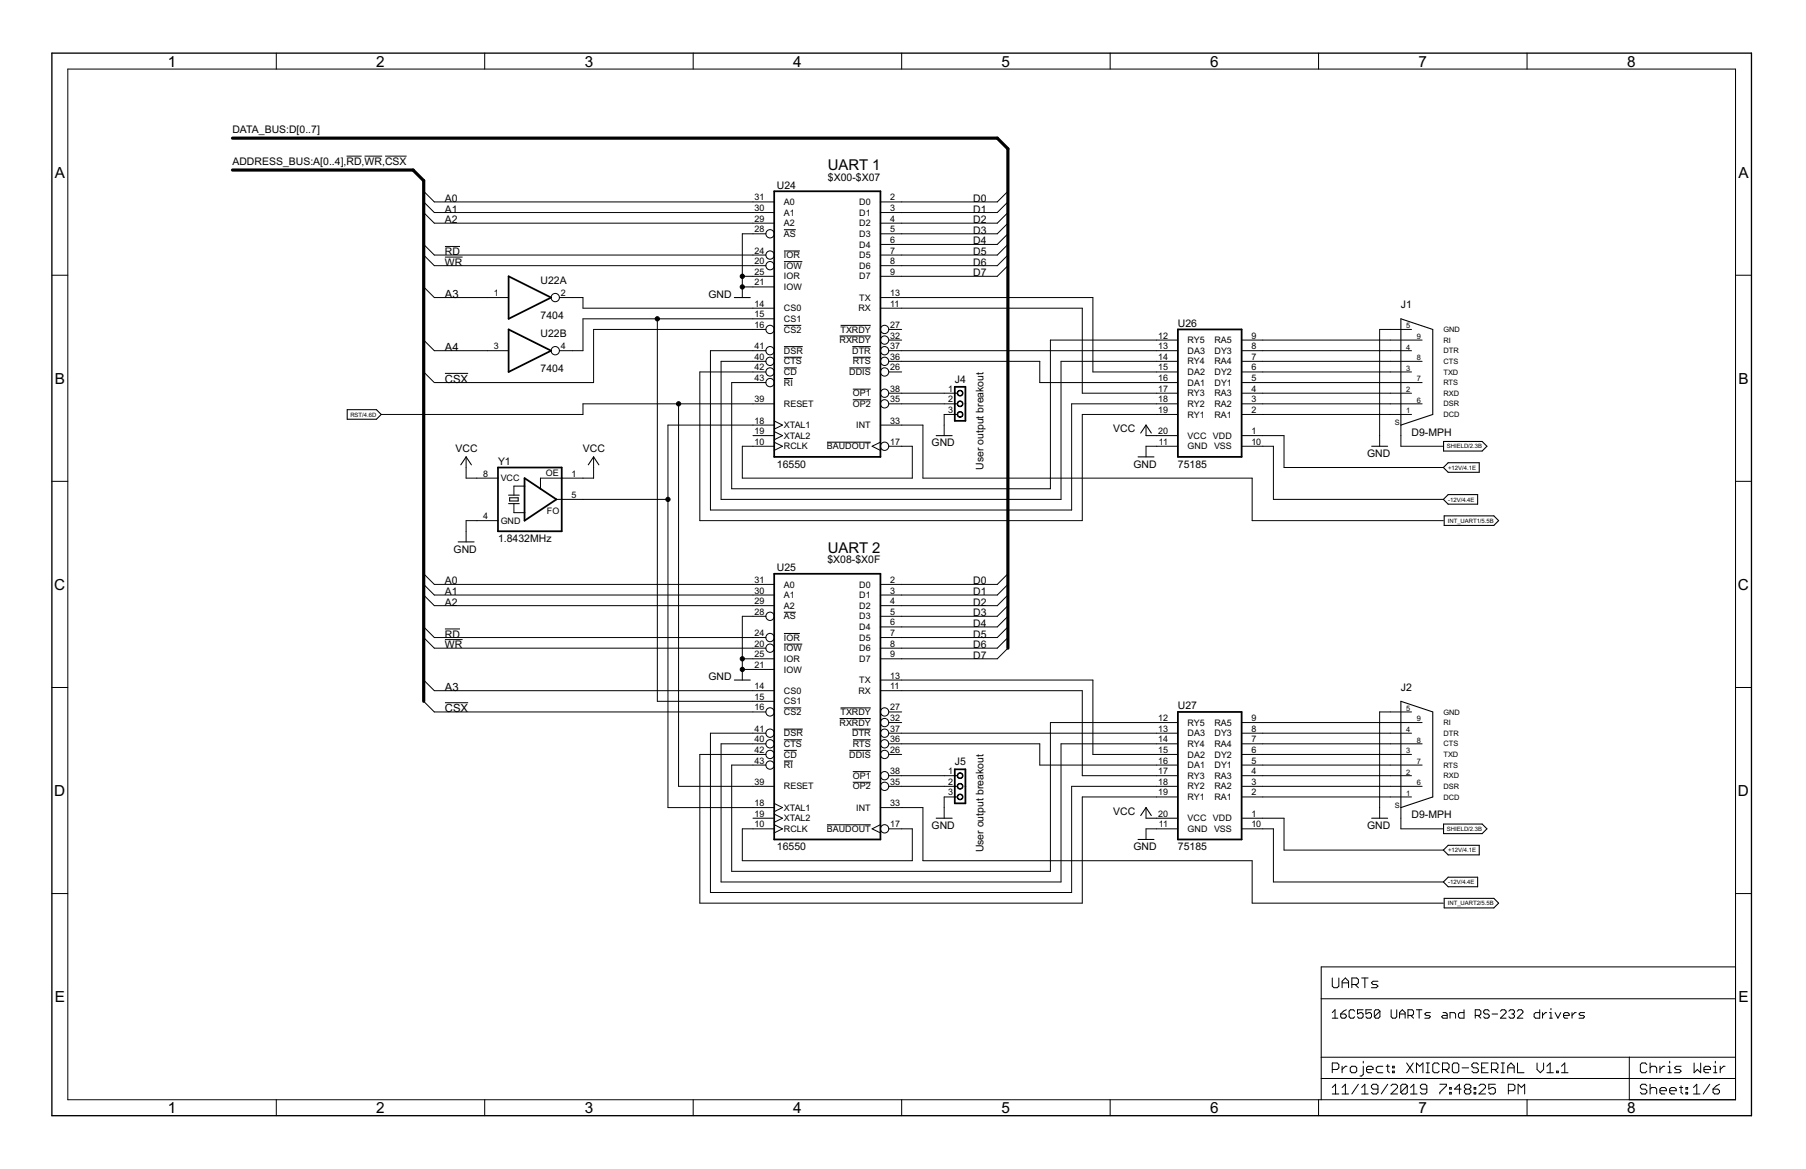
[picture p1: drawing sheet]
<svg xmlns="http://www.w3.org/2000/svg" width="432mm" height="279mm" viewBox="0 0 432 279" stroke-linecap="round" stroke-linejoin="round" font-family="sans-serif">
<g fill="none" stroke="#000" stroke-width=".24">
<path d="M16.2 16.5h398.8v246.3h-398.8zM66.1 12.7v3.8M115.9 12.7v3.8M165.7 12.7v3.8M215.6 12.7v3.8M265.4 12.7v3.8M315.3 12.7v3.8M365.1 12.7v3.8M82.9 37.3h3.6M87.2 37.3h4.2M92.1 37.3h5.1M101.3 45.7l2.5 2.6h81.3"/>
<path d="M101.3 48.3l2.5 2.5h81.3M101.3 50.8l2.5 2.5h81.3M101.3 58.4l2.5 2.6h79.3M106.4 58.9h3.6M183.1 55.9h-5.6v15.2M187.4 60h3.8M187.4 54.9h2.9M241 45.7l-2.6 2.6h-27.9M241 48.3l-2.6 2.5h-27.9M241 50.8l-2.6 2.5h-27.9M241 53.3l-2.6 2.6h-27.9M241 55.9l-2.6 2.5h-27.9"/>
<path d="M241 58.4l-2.6 2.6h-27.9M12.4 65.8h3.8M101.3 61l2.5 2.5h79.3M101.3 68.6l2.5 2.5h17.8M106.4 61.4h4.2M133.8 71.1h5.6v2.6h45.7M157.2 76.2v91.4h27.9M177.5 66h7.6M177.5 68.6h7.6M183.1 78.7h-41.2v12.7h-38.1l-2.5-2.5M185.1 76.2h-45.7v7.6h-5.6M187.4 77.8h4.2"/>
<path d="M187.4 62.5h4.4M201 77.8h7.2M210.5 73.7h48.3v20.3h22.8M210.5 71.1h50.8v17.8h20.3M212.5 78.7h3.1M241 61l-2.6 2.5h-27.9M241 63.5l-2.6 2.5h-27.9M337.5 78.7h-7.6v28M415 65.8h3.8M101.3 81.3l2.5 2.5h17.8M106.4 89.2h5.5M162.2 96.5v91.4h22.9"/>
<path d="M183.1 88.9h-15.8v35.5h91.5v-25.3h22.8M183.1 83.8h-13.2v38.1h86.3v-25.4h25.4M183.1 86.4h-10.7v33h81.3v-33h27.9M185.1 96.5h-45.7v2.6h-48.3M187.4 87.9h3.1M187.4 85.4h4.3M187.4 82.8h4.5M187.4 90.5h2.2M200.7 80.3h7.5M203.1 87.9h5.1M203.8 82.8h4.4M203.9 95.5h4.3"/>
<path d="M203.9 93h4.3M203.9 85.4h4.3M212.5 88.9h3.1M212.5 81.3h3.1M212.5 96.5h16.4M212.5 86.4h36.1v5h33M212.5 83.8h69.1M212.5 94h16.4M228.9 99.1h-3.2v5M281.6 81.3h-30.5v35.5h-76.2v-25.4h8.2M296.9 88.9h40.6M296.9 81.3h43.1"/>
<path d="M296.9 96.5h43.1M296.9 86.4h43.1M296.9 83.8h40.6M296.9 94h40.6M296.9 91.4h43.1M296.9 99.1h40.6M12.4 115h3.8M111.4 109.2v5.1h7.7M125.4 116.2h-2.5v2.1M133 119.4h26.7M141.9 109.2v5.1h-12.7v2.5M180 104.1h5.1"/>
<path d="M185.1 105.7l2 1-2 1M185.1 106.7h-7.6v7.6h40.6v-7.6h-5.6M185.1 100.6l2 1-2 1M185.1 101.6h-25.4v91.4h25.4M185.1 103.1l2 1-2 1M197.7 105.7h10.5M210.5 105.7l-2 1 2 1M210.5 101.6h10.2v12.7h78.7v10.1h45.7M274 101.6v2.5h7.6M281.6 106.7h-7.6v2.5M296.9 106.7h7.6v12.7h40.6M296.9 104.1h10.1v7.6h38.1"/>
<path d="M334.9 101.6v5.1h10.2M415 115h3.8M101.3 137.1l2.5 2.6h81.3M101.3 139.7l2.5 2.5h81.3M119.1 124.4h-7.7v5.1M122.9 120.4v2.1h2.5M241 137.1l-2.6 2.6h-27.9M241 139.7l-2.6 2.5h-27.9M101.3 142.2l2.5 2.6h81.3M101.3 149.8l2.5 2.6h79.3M101.3 152.4l2.5 2.5h79.3M106.4 150.3h3.6"/>
<path d="M106.4 152.9h4.2M177.5 157.5h7.6M177.5 160h7.6M183.1 147.3h-5.6v15.2M187.4 153.9h4.4M187.4 151.4h3.8M187.4 146.3h2.9M241 142.2l-2.6 2.6h-27.9M241 144.8l-2.6 2.5h-27.9M241 147.3l-2.6 2.5h-27.9M241 149.8l-2.6 2.6h-27.9M241 152.4l-2.6 2.5h-27.9"/>
<path d="M241 154.9l-2.6 2.6h-27.9M12.4 164.3h3.8M101.3 162.5l2.5 2.6h81.3M101.3 167.6l2.5 2.6h79.3M106.4 168h5.5M183.1 175.2h-13.2v38.1h86.3v-25.4h25.4M183.1 177.8h-10.7v33h81.3v-33h27.9M187.4 169.2h4.2M187.4 179.3h3.1M187.4 176.8h4.3M187.4 174.3h4.5M200.7 171.7h7.5"/>
<path d="M201 169.2h7.2M203.1 179.3h5.1M203.8 174.3h4.4M203.9 176.8h4.3M210.5 165.1h48.3v20.3h22.8M210.5 162.5h50.8v17.8h20.3M212.5 170.2h3.1M212.5 172.7h3.1M212.5 177.8h36.1v5.1h33M212.5 175.2h69.1M281.6 172.7h-30.5v35.6h-76.2v-25.4h8.2M296.9 172.7h43.1"/>
<path d="M296.9 177.8h43.1M296.9 175.2h40.6M337.5 170.2h-7.6v25.4M415 164.3h3.8M180 195.6h5.1M183.1 180.3h-15.8v35.6h91.5v-25.4h22.8M185.1 198.1h-7.6v7.6h40.6v-7.6h-5.6M185.1 197.1l2 1-2 1M185.1 192l2 1-2 1M185.1 194.6l2 1-2 .9M187.4 181.9h2.2M197.7 197.1h10.5"/>
<path d="M203.9 187h4.3M203.9 184.4h4.3M210.5 197.1l-2 1 2 1M210.5 193h10.2v12.7h78.7v10.2h45.7M212.5 180.3h3.1M212.5 187.9h16.4M212.5 185.4h16.4M228.9 190.5h-3.2v5.1M274 193v2.6h7.6M281.6 198.1h-7.6v2.5M296.9 198.1h7.6v12.7h40.6M296.9 195.6h10.1v7.6h38.1"/>
<path d="M296.9 180.3h40.6M296.9 187.9h43.1M296.9 185.4h40.6M296.9 182.9h43.1M296.9 190.5h40.6M334.9 193v5.1h10.2M12.4 213.6h3.8M415 213.6h3.8M315.9 238.7h99.1M318.5 233.7v2l.4 .4h.8l.4-.4v-2M320.9 236.1v-1.6l.8-.8 .7 .8v1.6M320.9 234.9h1.5"/>
<path d="M323.2 235.3h1.2l.4-.4v-.8l-.4-.4h-1.2v2.4M324 235.3l.8 .8M325.6 233.7h1.5M326.3 233.7v2.4M329.5 234.5h-1.2l-.4 .4 .4 .4h.8l.4 .4-.4 .4h-1.2M415 231.1h-99.1v31.7M315.9 252.7h99.1M315.9 257.8h99.1M318.5 255.6h1.2l.4-.4v-.8l-.4-.3h-1.2v2.3M318.5 242l.7-.7v2.1M318.5 243.4h1.4M318.5 259.9l.8-.8v2.4"/>
<path d="M320.5 242.4h1l.4 .3v.3l-.4 .4h-.6l-.4-.4zM320.9 254.8v1.6M320.9 259.9l.8-.8v2.4M321.9 241.3l-.7 .4-.7 .7M322.1 254.8h-.4l-.8 .8M323.2 254.8h.8l.4 .4v.8l-.4 .4h-.8l-.4-.4v-.8zM323.9 241.7l-.3-.4h-.7l-.3 .4v1.3l.3 .4h.7l.3-.4M324.8 259.1l-1.6 2.4M325.6 259.9l.7-.8v2.4M325.9 241.3h-1.3v1.1l.6-.4h.4l.3 .4v.6l-.3 .4h-.7l-.3-.4M325.9 254.8v2l-.3 .4h-.4M325.9 253.7v.4"/>
<path d="M326.7 255.6h1.6v-.4l-.4-.4h-.8l-.4 .4v.8l.4 .4h.8M327.9 241.3h-1.3v1.1l.6-.4h.4l.3 .4v.6l-.3 .4h-.7l-.3-.4M329.9 241.7v1.3l-.3 .4h-.7l-.3-.4M329.9 241.7l-.3-.4h-.7l-.3 .4v1.3M329.9 241.7l-1.3 1.3M330.6 254.8h-1.1l-.4 .4v.8l.4 .4h1.1M331.4 254.8h.8M331.8 254.4v1.6l.4 .4M331.8 259.1l-1.6 2.4M332.6 259.5l.4-.4h.7l.4 .4v.4l-1.5 1.6h1.5M332.6 241.3v1.7l.4 .4h.6l.3-.4v-1.7M333 254.8h.4v.4h-.4z"/>
<path d="M333 256h.4v.4h-.4zM334.6 242.4h1.4M334.6 243.4v-1.4l.7-.7 .7 .7v1.4M336.3 254.1l1.6 2.3M336.5 259.5l-.4-.4h-.8l-.4 .4v1.6M336.5 259.5v1.6l-.4 .4h-.8l-.4-.4M336.5 259.5l-1.6 1.6M336.6 242.7h1l.4-.3v-.7l-.4-.4h-1v2.1M337.2 259.9l.8-.8v2.4M337.3 242.7l.7 .7M337.9 254.1l-1.6 2.3M338.6 241.3h1.4"/>
<path d="M338.7 256.4v-2.3l.7 .7 .8-.7v2.3M339.3 241.3v2.1M341 254.1h.8M341 256.4h.8M341.4 254.1v2.3M342 242h-1l-.3 .4 .3 .3h.7l.3 .3-.3 .4h-1M344.1 254.4l-.4-.3h-.8l-.3 .3v1.6l.3 .4h.8l.4-.4M344.3 259.1h1.5v.4l-1.5 1.6v.4M344.9 255.6h1.2l.4-.4v-.8l-.4-.3h-1.2v2.3M345 242h.7l.3 .4v1h-1l-.3-.4 .3-.3h1M345.7 255.6l.8 .8M346.6 259.9h.4v.4h-.4z"/>
<path d="M346.7 243.4v-1.4h1l.3 .4v1M347.6 254.1h.8l.4 .3v1.6l-.4 .4h-.8l-.4-.4v-1.6zM349.6 255.2h1.5M350 241.3v2.1h-1l-.3-.4v-.6l.3-.4h1M352.4 259.9h.4v.4h-.4zM352.7 242.7h1l.4-.3v-.7l-.4-.4h-1v2.1M353.4 242.7l.7 .7M353.5 254.4l-.4-.3h-.8l-.4 .3v.4l.4 .4h.8l.4 .4v.4l-.4 .4h-.8l-.4-.4M353.6 259.5l.4-.4h.8l.4 .4v.4l-1.6 1.6h1.6M354.2 255.2h.8M355.8 254.1h-1.6v2.3h1.6M356.1 241.7l-.4-.4h-.6l-.4 .4v.3l.4 .4h.6l.4 .3v.3l-.4 .4h-.6l-.4-.4"/>
<path d="M356.6 255.6h1.2l.3-.4v-.8l-.3-.3h-1.2v2.3M356.7 242.4h1.4M357.4 255.6l.7 .8M357.5 259.1h-1.5v1.2l.7-.4h.4l.4 .4v.8l-.4 .4h-.8l-.3-.4M358.8 241.7l.3-.4h.6l.4 .4v.3l-1.3 1.4h1.3M358.9 254.1h.8M358.9 256.4h.8M359.3 254.1v2.3M360.5 255.2h1.5M360.5 256.4v-1.6l.8-.7 .7 .7v1.6M360.8 241.7l.3-.4h.7l.3 .4v.3l-.3 .4M361.4 242.4h.4"/>
<path d="M361.8 242.4l.3 .3v.3l-.3 .4h-.7l-.3-.4M362.8 241.7l.3-.4h.7l.3 .4v.3l-1.3 1.4h1.3M362.8 254.1v2.3h1.6M367.5 254.1v1.5l.8 .8 .8-.8v-1.5M368.1 241.3v2.1h-1l-.3-.4v-.6l.3-.4h1M368.8 242v1.4M369.8 242h-.3l-.7 .7M369.8 256.4h1.6M369.8 254.8l.8-.7v2.3M370.5 243.4h.7M370.5 242h.3v1.4M370.8 241v.3"/>
<path d="M371.8 242l.7 1.4 .7-1.4M372.2 256h.4v.4h-.4zM373.3 256.4h1.6M373.3 254.8l.8-.7v2.3M373.8 242.7h1.4v-.3l-.4-.4h-.6l-.4 .4v.6l.4 .4h.6M375.9 242v1.4M376.9 242h-.4l-.6 .7M378.9 242h-1.1l-.3 .4 .3 .3h.7l.4 .3-.4 .4h-1M389.6 252.7v10.1M393.7 254.4l-.3-.3h-.8l-.4 .3v1.6l.4 .4h.8l.3-.4M393.7 259.5l-.3-.4h-.8l-.4 .4v.4l.4 .4h.8l.3 .4v.4l-.3 .4h-.8l-.4-.4M394.5 255.2l.4-.4h.8l.4 .4v1.2"/>
<path d="M394.5 254.1v2.3M394.5 259.1v2.4M396.9 254.8v1.6M398 254.8h-.3l-.8 .8M398.8 254.8h.4v1.6M398.8 256.4h.8M399.2 253.7v.4M401.6 259.9h.7M401.9 254.8h-1.1l-.4 .4 .4 .4h.8l.3 .4-.3 .4h-1.2M401.9 259.5v1.6l.4 .4M403.1 259.9h.4v.4h-.4zM404.9 259.9l.8-.8v2.4"/>
<path d="M405 254.1v2.3l.8-.8 .8 .8v-2.3M407.4 255.6h1.6v-.4l-.4-.4h-.8l-.4 .4v.8l.4 .4h.8M408.8 259.1l-1.6 2.4M409.7 254.8h.4v1.6M409.7 256.4h.8M410.1 253.7v.4M411.1 259.1l-.7 .4-.8 .8M411.3 254.8v1.6M412.5 254.8h-.4l-.8 .8M66.1 262.8v3.9M115.9 262.8v3.9M165.7 262.8v3.9"/>
<path d="M215.6 262.8v3.9M265.4 262.8v3.9M315.3 262.8v3.9M318.5 261.5h1.6M320.9 261.5h1.5M325.6 261.5h1.5M329.5 260.3h-1.2l-.4-.4v-.4l.4-.4h.8l.4 .4v1.6l-.4 .4h-.8l-.4-.4M337.2 261.5h1.6M341.1 260.3h-1.1l-.4-.4v-.4l.4-.4h.8l.3 .4v1.6l-.3 .4h-.8l-.4-.4M346.6 261.1h.4v.4h-.4zM349.3 260.3h-1.5l1.1-1.2v2.4M350.5 260.3l-.4-.4v-.4l.4-.4h.8l.4 .4v.4l-.4 .4"/>
<path d="M350.5 260.3h.8M350.5 260.3l-.4 .4v.4l.4 .4h.8l.4-.4v-.4l-.4-.4M352.4 261.1h.4v.4h-.4zM360.6 260.7h1.2l.4-.4v-.8l-.4-.4h-1.2v2.4M363 261.5v-2.4l.7 .8 .8-.8v2.4M365.1 262.8v3.9M394.5 260.3l.4-.4h.8l.4 .4v1.2M396.9 260.7h1.5v-.4l-.4-.4h-.7l-.4 .4v.8l.4 .4h.7M399.2 260.7h1.6v-.4l-.4-.4h-.8l-.4 .4v.8l.4 .4h.8M403.1 261.1h.4v.4h-.4zM404.9 261.5h1.5M409.6 260.3h1.1l.4 .4v.4l-.4 .4h-.7l-.4-.4z"/>
<circle cx="184.1" cy="55.9" r=".99"/>
<circle cx="132.8" cy="71.1" r=".99"/>
<circle cx="184.1" cy="78.7" r=".99"/>
<circle cx="184.1" cy="63.5" r=".99"/>
<circle cx="184.1" cy="61" r=".99"/>
<circle cx="211.5" cy="78.7" r=".99"/>
<circle cx="132.8" cy="83.8" r=".99"/>
<circle cx="184.1" cy="91.4" r=".99"/>
<circle cx="184.1" cy="88.9" r=".99"/>
<circle cx="184.1" cy="86.4" r=".99"/>
<circle cx="184.1" cy="83.8" r=".99"/>
<circle cx="211.5" cy="88.9" r=".99"/>
<circle cx="211.5" cy="94" r=".99"/>
<circle cx="211.5" cy="96.5" r=".99"/>
<circle cx="211.5" cy="86.4" r=".99"/>
<circle cx="211.5" cy="81.3" r=".99"/>
<circle cx="211.5" cy="83.8" r=".99"/>
<circle cx="211.5" cy="106.7" r=".99"/>
<circle cx="184.1" cy="154.9" r=".99"/>
<circle cx="184.1" cy="152.4" r=".99"/>
<circle cx="184.1" cy="147.3" r=".99"/>
<circle cx="184.1" cy="170.2" r=".99"/>
<circle cx="184.1" cy="175.2" r=".99"/>
<circle cx="184.1" cy="177.8" r=".99"/>
<circle cx="211.5" cy="170.2" r=".99"/>
<circle cx="211.5" cy="172.7" r=".99"/>
<circle cx="211.5" cy="177.8" r=".99"/>
<circle cx="211.5" cy="175.2" r=".99"/>
<circle cx="184.1" cy="180.3" r=".99"/>
<circle cx="184.1" cy="182.9" r=".99"/>
<circle cx="211.5" cy="180.3" r=".99"/>
<circle cx="211.5" cy="198.1" r=".99"/>
<circle cx="211.5" cy="187.9" r=".99"/>
<circle cx="211.5" cy="185.4" r=".99"/>
</g>
<g fill="none" stroke="#000" stroke-width=".25">
<path d="M175.6 71.1h3.8M334.9 76.2l7.7 2.5v20.4l-7.7 2.5zM83 97.9h7l1.1 1.2-1.1 1.1h-7zM110.2 111.1l1.2-1.9 1.3 1.9M121.6 118.3h2.5M121.9 119h2v.7h-2zM140.7 111.1l1.2-1.9 1.3 1.9M223.8 104.1h3.8M272.1 109.2h3.8M272.7 103.5l1.3-1.9 1.3 1.9M328 106.7h3.8M345.1 105.5h9.3l1.1 1.2-1.1 1.1h-9.3z"/>
<path d="M346.2 110.6h7.5v2.3h-7.5l-1.1-1.2zM346.2 118.2h7.1v2.3h-7.1l-1.1-1.1zM109.5 129.5h3.8M121.6 120.4h2.5M345.3 123.3h11.9l1.1 1.1-1.1 1.2h-11.9zM175.6 162.5h3.8M334.9 167.6l7.7 2.6v20.3l-7.7 2.5zM223.8 195.6h3.8M272.7 194.9l1.3-1.9 1.3 1.9M328 195.6h3.8M345.1 197h9.3l1.1 1.1-1.1 1.1h-9.3zM272.1 200.6h3.8"/>
<path d="M345.3 214.7h11.9l1.1 1.2-1.1 1.1h-11.9zM346.2 202h7.5v2.3h-7.5l-1.1-1.1zM346.2 209.7h7.1v2.2h-7.1l-1.1-1.1z"/>
</g>
<path d="M12.4 12.7h406.4v254h-406.4z" fill="none" stroke="#000" stroke-width=".32"/>
<path d="M185.1 45.7h25.4v63.5h-25.4zM121.6 78.7l10.2 5.1-10.2 5.1zM121.6 66l10.2 5.1-10.2 5.1zM281.6 78.7h15.3v30.5h-15.3zM228.3 92.5h2.5v8.1h-2.5zM119.1 111.7h15.2v15.3h-15.2zM125.4 114.3l7.6 5.1-7.6 5zM185.1 137.1h25.4v63.5h-25.4zM281.6 170.2h15.3v30.4h-15.3zM228.3 183.9h2.5v8.1h-2.5z" fill="none" stroke="#000" stroke-width=".42"/>
<g fill="#000" stroke="#000" stroke-width=".24">
<path d="M229 98.6a.7 .7 0 0 1 1.1 .1 .7 .7 0 0 1-.3 1 .7 .7 0 0 1-.9-.6h.1a.58 .58 0 0 1 .8-.5 .58 .58 0 0 1 .1 .9 .58 .58 0 0 1-.9-.2l-.1-.2z" fill-rule="evenodd"/>
<path d="M229 93.5a.7 .7 0 0 1 1.1 .1 .7 .7 0 0 1-.3 1 .7 .7 0 0 1-.9-.6h.1a.58 .58 0 0 1 .8-.5 .58 .58 0 0 1 .1 1 .58 .58 0 0 1-.9-.3l-.1-.2z" fill-rule="evenodd"/>
<path d="M229 96.1a.7 .7 0 0 1 1.1 0 .7 .7 0 0 1-.3 1.1 .7 .7 0 0 1-.9-.7h.1a.58 .58 0 0 1 .8-.5 .58 .58 0 0 1 .1 1 .58 .58 0 0 1-.9-.3l-.1-.2z" fill-rule="evenodd"/>
<path d="M229 190a.7 .7 0 0 1 1.1 .1 .7 .7 0 0 1-.3 1 .7 .7 0 0 1-.9-.6h.1a.58 .58 0 0 1 .8-.5 .58 .58 0 0 1 .1 1 .58 .58 0 0 1-.9-.3l-.1-.2z" fill-rule="evenodd"/>
<path d="M229 185a.7 .7 0 0 1 1.1 0 .7 .7 0 0 1-.4 1.1 .7 .7 0 0 1-.8-.7h.1a.57 .57 0 0 1 .8-.5 .57 .57 0 0 1 .1 1 .57 .57 0 0 1-.9-.3l-.1-.2z" fill-rule="evenodd"/>
<path d="M229 187.5a.7 .7 0 0 1 1.1 .1 .7 .7 0 0 1-.4 1 .7 .7 0 0 1-.8-.7h.1a.58 .58 0 0 1 .8-.4 .58 .58 0 0 1 .1 .9 .58 .58 0 0 1-.9-.3l-.1-.2z" fill-rule="evenodd"/>
<circle cx="157.2" cy="76.2" r=".51"/>
<circle cx="177.5" cy="66" r=".51"/>
<circle cx="177.5" cy="68.6" r=".51"/>
<circle cx="162.2" cy="96.5" r=".51"/>
<circle cx="159.7" cy="119.4" r=".51"/>
<circle cx="177.5" cy="157.5" r=".51"/>
<circle cx="177.5" cy="160" r=".51"/>
</g>
<path d="M55.6 33h182.8l2.6 2.6v119.3M55.6 40.6h43.2l2.5 2.6v124.4" fill="none" stroke="#000" stroke-width=".76"/>
<g font-size="4.1">
<text x="40.1" y="15.9">1</text>
<text x="90" y="15.9">2</text>
<text x="139.8" y="15.9">3</text>
<text x="189.6" y="15.9">4</text>
<text x="239.5" y="15.9">5</text>
<text x="289.3" y="15.9">6</text>
<text x="339.2" y="15.9">7</text>
<text x="389" y="15.9">8</text>
<text x="13.1" y="42.4">A</text>
<text x="415.6" y="42.4">A</text>
<text x="13.1" y="91.7">B</text>
<text x="415.6" y="91.7">B</text>
<text x="13" y="141">C</text>
<text x="415.5" y="141">C</text>
<text x="13" y="190.2">D</text>
<text x="415.5" y="190.2">D</text>
<text x="13.1" y="239.5">E</text>
<text x="415.6" y="239.5">E</text>
<text x="40.1" y="266">1</text>
<text x="90" y="266">2</text>
<text x="139.8" y="266">3</text>
<text x="189.6" y="266">4</text>
<text x="239.5" y="266">5</text>
<text x="289.3" y="266">6</text>
<text x="339.2" y="266">7</text>
<text x="389" y="266">8</text>
</g>
<g font-size="4">
<text x="197.9" y="40.6">UART 1</text>
<text x="197.9" y="132.1">UART 2</text>
</g>
<g font-size="3">
<text x="106.4" y="71.1">A3</text>
<text x="106.4" y="83.8">A4</text>
<text x="106.4" y="91.4">CSX</text>
<text x="106.4" y="165.1">A3</text>
<text x="106.4" y="170.2">CSX</text>
</g>
<g font-size="2.8">
<text x="55.6" y="31.8">DATA_BUS:D[0..7]</text>
<text x="55.6" y="39.4">ADDRESS_BUS:A[0..4],RD,WR,CSX</text>
<text x="185.7" y="45.1">U24</text>
<text x="197.9" y="43.2">$X00-$X07</text>
<text x="106.4" y="53.3">A2</text>
<text x="106.4" y="50.8">A1</text>
<text x="106.4" y="48.3">A0</text>
<text x="232.7" y="53.3">D2</text>
<text x="232.7" y="50.8">D1</text>
<text x="232.7" y="48.3">D0</text>
<text x="232.7" y="58.4">D4</text>
<text x="232.7" y="55.9">D3</text>
<text x="106.4" y="61">RD</text>
<text x="106.4" y="63.5">WR</text>
<text x="232.7" y="63.5">D6</text>
<text x="232.7" y="61">D5</text>
<text x="129.2" y="67.9">U22A</text>
<text x="169.4" y="71.1">GND</text>
<text x="232.7" y="66">D7</text>
<text x="129.2" y="76.2">7404</text>
<text x="334.9" y="73.7">J1</text>
<text x="129.2" y="80.6">U22B</text>
<text x="281.6" y="78.1">U26</text>
<text x="129.2" y="88.9">7404</text>
<text x="228.3" y="91.4">J4</text>
<text x="108.9" y="107.9">VCC</text>
<text x="139.4" y="107.9">VCC</text>
<text x="222.7" y="106.7">GND</text>
<text x="266.2" y="103.4">VCC</text>
<text x="337.5" y="104.1">D9-MPH</text>
<text x="119.1" y="111.1">Y1</text>
<text x="185.7" y="111.7">16550</text>
<text x="235.1" y="112.3" transform="rotate(-90 235.1 112.3)">User output breakout</text>
<text x="271" y="111.7">GND</text>
<text x="281.6" y="111.7">75185</text>
<text x="326.9" y="109.2">GND</text>
<text x="119.1" y="129.5">1.8432MHz</text>
<text x="108.4" y="132.1">GND</text>
<text x="185.7" y="136.5">U25</text>
<text x="197.8" y="134.6">$X08-$X0F</text>
<text x="106.4" y="142.2">A1</text>
<text x="106.4" y="139.7">A0</text>
<text x="232.7" y="142.2">D1</text>
<text x="232.7" y="139.7">D0</text>
<text x="106.4" y="144.8">A2</text>
<text x="232.7" y="149.8">D4</text>
<text x="232.7" y="147.3">D3</text>
<text x="232.7" y="144.8">D2</text>
<text x="106.4" y="152.4">RD</text>
<text x="106.4" y="154.9">WR</text>
<text x="232.7" y="154.9">D6</text>
<text x="232.7" y="152.4">D5</text>
<text x="232.7" y="157.5">D7</text>
<text x="169.4" y="162.5">GND</text>
<text x="334.9" y="165.1">J2</text>
<text x="281.6" y="169.5">U27</text>
<text x="228.3" y="182.9">J5</text>
<text x="266.2" y="194.8">VCC</text>
<text x="337.5" y="195.6">D9-MPH</text>
<text x="185.7" y="203.2">16550</text>
<text x="222.7" y="198.1">GND</text>
<text x="235.1" y="203.7" transform="rotate(-90 235.1 203.7)">User output breakout</text>
<text x="271" y="203.2">GND</text>
<text x="281.6" y="203.2">75185</text>
<text x="326.9" y="198.1">GND</text>
</g>
<g font-size="2.4">
<text x="180.4" y="47.9">31</text>
<text x="212.8" y="47.9">2</text>
<text x="180.4" y="53">29</text>
<text x="180.4" y="50.4">30</text>
<text x="187.4" y="51.6">A1</text>
<text x="187.4" y="49">A0</text>
<text x="205.4" y="49">D0</text>
<text x="205.4" y="51.6">D1</text>
<text x="212.8" y="50.4">3</text>
<text x="212.8" y="53">4</text>
<text x="180.4" y="55.5">28</text>
<text x="187.4" y="56.6">AS</text>
<text x="187.4" y="54.1">A2</text>
<text x="205.4" y="54.1">D2</text>
<text x="205.4" y="56.6">D3</text>
<text x="205.4" y="59.2">D4</text>
<text x="212.8" y="55.5">5</text>
<text x="212.8" y="58.1">6</text>
<text x="180.4" y="63.1">20</text>
<text x="180.4" y="60.6">24</text>
<text x="180.4" y="65.7">25</text>
<text x="187.4" y="64.3">IOW</text>
<text x="187.4" y="61.7">IOR</text>
<text x="205.4" y="61.7">D5</text>
<text x="205.4" y="64.3">D6</text>
<text x="212.8" y="60.6">7</text>
<text x="212.8" y="63.1">8</text>
<text x="212.8" y="65.7">9</text>
<text x="118.1" y="70.8">1</text>
<text x="134.1" y="70.8">2</text>
<text x="180.4" y="68.2">21</text>
<text x="187.4" y="69.3">IOW</text>
<text x="187.4" y="66.8">IOR</text>
<text x="205.4" y="66.8">D7</text>
<text x="205.5" y="71.9">TX</text>
<text x="212.8" y="70.8">13</text>
<text x="180.4" y="73.3">14</text>
<text x="180.4" y="75.8">15</text>
<text x="187.4" y="74.4">CS0</text>
<text x="187.4" y="77">CS1</text>
<text x="205.2" y="74.4">RX</text>
<text x="212.8" y="73.3">11</text>
<text x="118.1" y="83.5">3</text>
<text x="134.1" y="83.5">4</text>
<text x="180.4" y="78.4">16</text>
<text x="180.4" y="83.5">41</text>
<text x="187.4" y="79.5">CS2</text>
<text x="200.7" y="82">RXRDY</text>
<text x="201" y="79.5">TXRDY</text>
<text x="212.8" y="78.4">27</text>
<text x="212.8" y="80.9">32</text>
<text x="212.8" y="83.5">37</text>
<text x="276.9" y="83.5">13</text>
<text x="276.9" y="80.9">12</text>
<text x="284" y="82">RY5</text>
<text x="290.4" y="82">RA5</text>
<text x="299.2" y="80.9">9</text>
<text x="299.2" y="83.5">8</text>
<text x="180.4" y="86">40</text>
<text x="180.4" y="88.5">42</text>
<text x="187.4" y="87.1">CTS</text>
<text x="187.4" y="84.6">DSR</text>
<text x="187.4" y="89.7">CD</text>
<text x="203.1" y="89.7">DDIS</text>
<text x="203.8" y="84.6">DTR</text>
<text x="203.9" y="87.1">RTS</text>
<text x="212.8" y="88.5">26</text>
<text x="212.8" y="86">36</text>
<text x="276.9" y="88.5">15</text>
<text x="276.9" y="86">14</text>
<text x="284" y="89.7">DA2</text>
<text x="284" y="84.6">DA3</text>
<text x="284" y="87.1">RY4</text>
<text x="290.4" y="87.1">RA4</text>
<text x="290.4" y="89.7">DY2</text>
<text x="290.4" y="84.6">DY3</text>
<text x="299.2" y="86">7</text>
<text x="299.2" y="88.5">6</text>
<text x="180.4" y="91.1">43</text>
<text x="187.4" y="92.2">RI</text>
<text x="203.9" y="94.7">OP1</text>
<text x="212.8" y="93.6">38</text>
<text x="226.7" y="93.6">1</text>
<text x="276.9" y="91.1">16</text>
<text x="276.9" y="93.6">17</text>
<text x="284" y="92.2">DA1</text>
<text x="284" y="94.7">RY3</text>
<text x="290.4" y="94.7">RA3</text>
<text x="290.4" y="92.2">DY1</text>
<text x="299.2" y="93.6">4</text>
<text x="299.2" y="91.1">5</text>
<text x="180.4" y="101.2">18</text>
<text x="180.4" y="96.2">39</text>
<text x="187.4" y="97.3">RESET</text>
<text x="203.9" y="97.3">OP2</text>
<text x="212.8" y="101.2">33</text>
<text x="212.8" y="96.2">35</text>
<text x="226.7" y="96.2">2</text>
<text x="226.7" y="98.7">3</text>
<text x="276.9" y="98.7">19</text>
<text x="276.9" y="96.2">18</text>
<text x="284" y="99.8">RY1</text>
<text x="284" y="97.3">RY2</text>
<text x="290.4" y="99.8">RA1</text>
<text x="290.4" y="97.3">RA2</text>
<text x="299.2" y="98.7">2</text>
<text x="299.2" y="96.2">3</text>
<text x="180.4" y="106.3">10</text>
<text x="180.4" y="103.8">19</text>
<text x="187.4" y="107.4">RCLK</text>
<text x="187.4" y="102.4">XTAL1</text>
<text x="187.4" y="104.9">XTAL2</text>
<text x="197.7" y="107.4">BAUDOUT</text>
<text x="204.7" y="102.4">INT</text>
<text x="212.8" y="106.3">17</text>
<text x="276.9" y="103.8">20</text>
<text x="277.1" y="106.3">11</text>
<text x="284" y="104.9">VCC VDD</text>
<text x="284" y="107.4">GND VSS</text>
<text x="299.2" y="103.8">1</text>
<text x="299.2" y="106.3">10</text>
<text x="115.5" y="113.9">8</text>
<text x="130.5" y="113.8">OE</text>
<text x="136.6" y="113.9">1</text>
<text x="119.7" y="115">VCC</text>
<text x="136.6" y="119">5</text>
<text x="115.5" y="124.1">4</text>
<text x="119.7" y="125.2">GND</text>
<text x="130.8" y="122.9">FO</text>
<text x="180.4" y="141.9">30</text>
<text x="180.4" y="139.3">31</text>
<text x="187.4" y="143">A1</text>
<text x="187.4" y="140.4">A0</text>
<text x="205.4" y="140.4">D0</text>
<text x="205.4" y="143">D1</text>
<text x="212.8" y="139.3">2</text>
<text x="212.8" y="141.9">3</text>
<text x="180.4" y="146.9">28</text>
<text x="180.4" y="144.4">29</text>
<text x="187.4" y="148.1">AS</text>
<text x="187.4" y="145.5">A2</text>
<text x="205.4" y="145.5">D2</text>
<text x="205.4" y="148.1">D3</text>
<text x="212.8" y="144.4">4</text>
<text x="212.8" y="146.9">5</text>
<text x="212.8" y="149.5">6</text>
<text x="180.4" y="154.6">20</text>
<text x="180.4" y="152">24</text>
<text x="187.4" y="155.7">IOW</text>
<text x="187.4" y="153.1">IOR</text>
<text x="205.4" y="150.6">D4</text>
<text x="205.4" y="153.1">D5</text>
<text x="205.4" y="155.7">D6</text>
<text x="212.8" y="152">7</text>
<text x="212.8" y="154.6">8</text>
<text x="180.4" y="159.6">21</text>
<text x="180.4" y="157.1">25</text>
<text x="187.4" y="160.8">IOW</text>
<text x="187.4" y="158.2">IOR</text>
<text x="205.4" y="158.2">D7</text>
<text x="212.8" y="157.1">9</text>
<text x="180.4" y="164.7">14</text>
<text x="180.4" y="167.3">15</text>
<text x="187.4" y="165.8">CS0</text>
<text x="205.2" y="165.8">RX</text>
<text x="205.5" y="163.3">TX</text>
<text x="212.8" y="164.7">11</text>
<text x="212.8" y="162.2">13</text>
<text x="180.4" y="169.8">16</text>
<text x="187.4" y="168.4">CS1</text>
<text x="187.4" y="170.9">CS2</text>
<text x="200.7" y="173.5">RXRDY</text>
<text x="201" y="170.9">TXRDY</text>
<text x="212.8" y="169.8">27</text>
<text x="212.8" y="172.3">32</text>
<text x="276.9" y="172.3">12</text>
<text x="284" y="173.5">RY5</text>
<text x="290.4" y="173.5">RA5</text>
<text x="299.2" y="172.3">9</text>
<text x="180.4" y="177.4">40</text>
<text x="180.4" y="174.9">41</text>
<text x="180.4" y="180">42</text>
<text x="187.4" y="178.5">CTS</text>
<text x="187.4" y="176">DSR</text>
<text x="203.8" y="176">DTR</text>
<text x="203.9" y="178.5">RTS</text>
<text x="212.8" y="180">26</text>
<text x="212.8" y="177.4">36</text>
<text x="212.8" y="174.9">37</text>
<text x="276.9" y="180">15</text>
<text x="276.9" y="174.9">13</text>
<text x="276.9" y="177.4">14</text>
<text x="284" y="176">DA3</text>
<text x="284" y="178.5">RY4</text>
<text x="290.4" y="178.5">RA4</text>
<text x="290.4" y="176">DY3</text>
<text x="299.2" y="177.4">7</text>
<text x="299.2" y="180">6</text>
<text x="299.2" y="174.9">8</text>
<text x="180.4" y="182.5">43</text>
<text x="187.4" y="181.1">CD</text>
<text x="187.4" y="183.6">RI</text>
<text x="203.1" y="181.1">DDIS</text>
<text x="212.8" y="185">38</text>
<text x="226.7" y="185">1</text>
<text x="276.9" y="182.5">16</text>
<text x="276.9" y="185">17</text>
<text x="284" y="183.6">DA1</text>
<text x="284" y="181.1">DA2</text>
<text x="290.4" y="183.6">DY1</text>
<text x="290.4" y="181.1">DY2</text>
<text x="299.2" y="185">4</text>
<text x="299.2" y="182.5">5</text>
<text x="180.4" y="187.6">39</text>
<text x="187.4" y="188.7">RESET</text>
<text x="203.9" y="188.7">OP2</text>
<text x="203.9" y="186.2">OP1</text>
<text x="212.8" y="187.6">35</text>
<text x="226.7" y="187.6">2</text>
<text x="226.7" y="190.1">3</text>
<text x="276.9" y="190.1">19</text>
<text x="276.9" y="187.6">18</text>
<text x="284" y="191.2">RY1</text>
<text x="284" y="188.7">RY2</text>
<text x="284" y="186.2">RY3</text>
<text x="290.4" y="191.2">RA1</text>
<text x="290.4" y="188.7">RA2</text>
<text x="290.4" y="186.2">RA3</text>
<text x="299.2" y="190.1">2</text>
<text x="299.2" y="187.6">3</text>
<text x="180.4" y="197.7">10</text>
<text x="180.4" y="192.7">18</text>
<text x="180.4" y="195.2">19</text>
<text x="187.4" y="193.8">XTAL1</text>
<text x="187.4" y="196.3">XTAL2</text>
<text x="204.7" y="193.8">INT</text>
<text x="212.8" y="197.7">17</text>
<text x="212.8" y="192.7">33</text>
<text x="276.9" y="195.2">20</text>
<text x="277.1" y="197.7">11</text>
<text x="284" y="196.3">VCC VDD</text>
<text x="299.2" y="195.2">1</text>
<text x="299.2" y="197.7">10</text>
<text x="187.4" y="198.9">RCLK</text>
<text x="197.7" y="198.9">BAUDOUT</text>
<text x="284" y="198.9">GND VSS</text>
</g>
<g font-size="2">
<text x="336.2" y="78.5">5</text>
<text x="336.2" y="83.6">4</text>
<text x="338.8" y="81">9</text>
<text x="345.1" y="81.9">RI</text>
<text x="345.1" y="79.4">GND</text>
<text x="336.2" y="88.6">3</text>
<text x="338.8" y="86.1">8</text>
<text x="345.1" y="84.4">DTR</text>
<text x="345.1" y="87">CTS</text>
<text x="345.1" y="89.5">TXD</text>
<text x="336.2" y="93.7">2</text>
<text x="338.8" y="91.2">7</text>
<text x="345.1" y="92.1">RTS</text>
<text x="345.1" y="94.6">RXD</text>
<text x="333.5" y="101.6">S</text>
<text x="336.2" y="98.8">1</text>
<text x="338.8" y="96.3">6</text>
<text x="345.1" y="97.1">DSR</text>
<text x="345.1" y="99.7">DCD</text>
<text x="336.2" y="169.9">5</text>
<text x="338.8" y="172.4">9</text>
<text x="345.1" y="173.3">RI</text>
<text x="345.1" y="170.8">GND</text>
<text x="336.2" y="175">4</text>
<text x="338.8" y="177.5">8</text>
<text x="345.1" y="175.9">DTR</text>
<text x="345.1" y="178.4">CTS</text>
<text x="336.2" y="180.1">3</text>
<text x="336.2" y="185.1">2</text>
<text x="338.8" y="182.6">7</text>
<text x="345.1" y="180.9">TXD</text>
<text x="345.1" y="183.5">RTS</text>
<text x="336.2" y="190.2">1</text>
<text x="338.8" y="187.7">6</text>
<text x="345.1" y="186">RXD</text>
<text x="345.1" y="188.6">DSR</text>
<text x="345.1" y="191.1">DCD</text>
<text x="333.5" y="193">S</text>
</g>
<g font-size="1.6">
<text x="83.8" y="99.6">RST/4.6D</text>
<text x="345.9" y="107.2">SHIELD/2.3B</text>
<text x="346.2" y="112.3">+12V/4.1E</text>
<text x="346.2" y="119.9">-12V/4.4E</text>
<text x="346.2" y="125">INT_UART1/5.5B</text>
<text x="345.9" y="198.6">SHIELD/2.3B</text>
<text x="346.2" y="203.7">+12V/4.1E</text>
<text x="346.2" y="211.3">-12V/4.4E</text>
<text x="346.2" y="216.4">INT_UART2/5.5B</text>
</g>
</svg>
